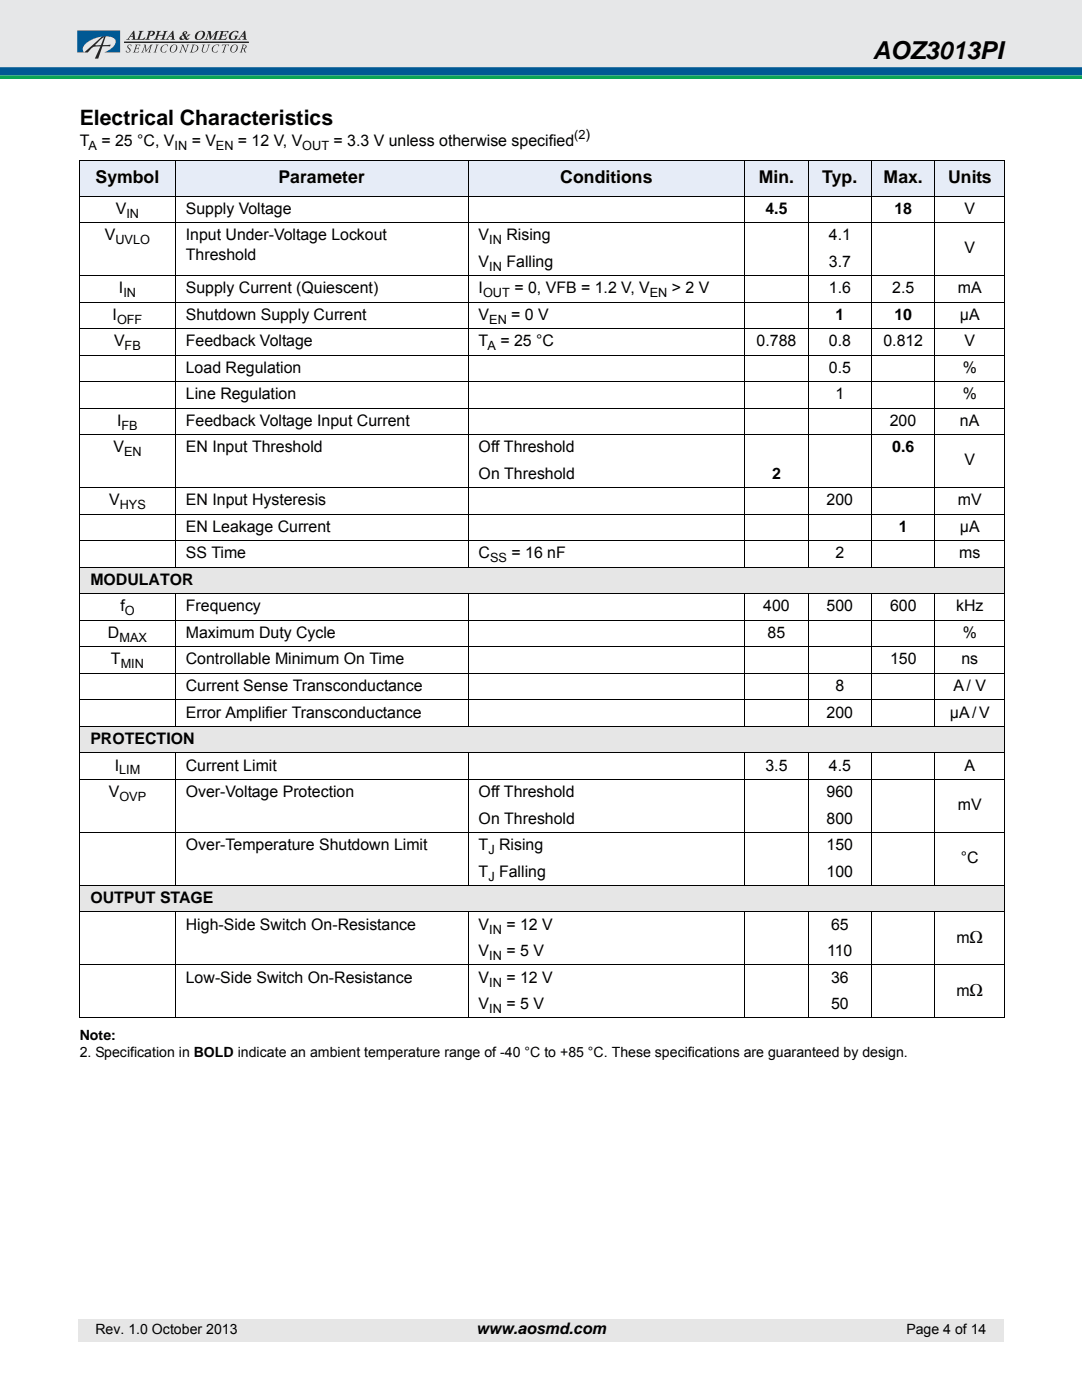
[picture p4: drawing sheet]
<svg xmlns="http://www.w3.org/2000/svg" width="216mm" height="279mm" viewBox="0 0 216 279" stroke-linecap="round" stroke-linejoin="round" font-family="sans-serif">
<path d="M0 14.2h215.9" fill="none" stroke="#005994" stroke-width="1.8" stroke-linecap="butt"/>
<path d="M-.1 -.1h216v13.5h-216z" fill="#e6e7e8"/>
<g fill="#252425">
<path d="M27.7 6.2h.9l-.3 .2-.5 1.4a1.3 1.3 0 0 0 1.2-.4l-.2 .5h-1.7a.59 .59 0 0 0 .5-.6l.3-.9z"/>
<path d="M29.5 6.2l.9-.1 .4 .2 .1 .2a.71 .71 0 0 1-1 .6l.1-.1a.46 .46 0 0 0 .5-.5l-.1-.2h-.3l-.5 1.5h.3v.1h-.9l.1-.1a1.88 1.88 0 0 0 .6-1.5h-.3z"/>
<path d="M31.3 6.2h.9l-.4 .1-.1 .7h.9l.2-.7-.2-.1h.9l-.4 .2-.4 1.4 .2 .1h-.9l.3-.1 .2-.7h-.1h-.8l-.2 .7 .2 .1h-.9l.3-.1 .3-.9 .1-.6z"/>
<path d="M41.4 6.2h.6l.2 1.2 .8-1.1a.48 .48 0 0 1 .7-.1l-.3 .2-.4 1.3 .2 .2h-.9l.4-.2 .3-1.2-1.1 1.4h-.1l-.1-1.4-.4 1.2 .2 .2h-.7l.4-.3 .3-1 .1-.2z"/>
<path d="M43.9 6.2h1.7l-.1 .4-.2-.3h-.7l-.3 .7h.5l.4-.3-.2 .7h-.1l-.1-.3h-.5l-.2 .6a.99 .99 0 0 0 1.2-.3l-.2 .5h-1.7l.4-.2 .4-1.3-.3-.1z"/>
<path d="M46.1 6.5a1.28 1.28 0 0 1 1.5-.2l-.1 .4-.2-.2a.82 .82 0 0 0-.9 0 .82 .82 0 0 0-.3 .8v.2a.41 .41 0 0 0 .4 .4 .41 .41 0 0 0 .4-.4l.1-.2-.2-.2h.8l-.2 .2a.77 .77 0 0 1-1.2 .7l-.4-.2a.97 .97 0 0 1 .3-1.3z"/>
<path d="M25.6 9h.7l-.2 .3v-.3l-.2-.1-.3 .3 .1 .3 .3 .4v.3l-.5 .3-.4-.2 .1-.3 .1 .4h.3l.2-.1 .1-.3a.75 .75 0 0 1-.3-1z"/>
<path d="M27 8.9h1l-.1 .3-.1-.2h-.5l-.1 .6 .5-.2-.1 .5-.1-.2h-.4l-.1 .4-.1 .2 .2 .1h.4l.2-.3-.1 .4-1.1-.1 .3-.1 .3-1.2z"/>
<path d="M28.7 8.9h.4l.1 1.2 .9-1.2h.4l-.2 .2-.3 .9-.1 .4 .2 .1-.6-.1 .2-.1 .4-1.1-1 1.2-.2-1.2-.4 1.1 .2 .2h-.5l.2-.2 .4-1.2z"/>
<path d="M31.1 8.9l.6 .1h-.2l-.4 1.1-.1 .2 .2 .2h-.6l.3-.2 .3-1.2z"/>
<path d="M32.4 9.2l.4-.3h.6l.1 .1-.1 .2a.31 .31 0 0 0-.2-.3 .31 .31 0 0 0-.4 .1 .8 .8 0 0 0-.5 .6 .8 .8 0 0 0 .3 .8l.6-.3-.2 .4h-.5l-.4-.2v-.8z"/>
<path d="M36.2 8.9h.4l.5 1.2 .3-1-.2-.2h.6l-.3 .2-.4 1.4-.7-1.4-.3 1.3 .2 .1h-.6l.3-.3 .3-.9v-.3z"/>
<path d="M40.4 8.9h.6l-.3 .2-.2 .7a.45 .45 0 0 0 .3 .6 .45 .45 0 0 0 .5-.5l.3-.8-.2-.2h.5l-.2 .3a1.17 1.17 0 0 1-1.2 1.3l-.2-.2v-.3l.2-.9z"/>
<path d="M42.5 9.3l.6-.4h.4l.3 .1-.2 .3a.44 .44 0 0 0-.4-.4 .44 .44 0 0 0-.4 .3l-.3 .6v.4l.2 .2a.58 .58 0 0 0 .7-.3h.1a.63 .63 0 0 1-.8 .4 .63 .63 0 0 1-.4-.8z"/>
<path d="M44.4 8.9h1.3l-.1 .3-.1-.2h-.4l-.4 1.3 .2 .2h-.6l.2-.2 .4-1.3h-.4l-.2 .2z"/>
<path d="M26.7 6.1h.1l.1 1.4 .2 .4h-.9l.3-.1v-.5h-.5l-.3 .5h.2v.1h-.7l.3-.2zM26.4 6.6l-.3 .6h.4z"/>
<path d="M34.4 6.1l.2 .1 .1 1.5 .2 .2h-.9l.3-.1v-.5h-.5l-.3 .4 .2 .2h-.7l.3-.2zM34.2 6.6l-.3 .6h.4z"/>
<path d="M36.4 6.5l.5-.3 .4 .1a.42 .42 0 0 1-.4 .6l.3 .5 .3-.3-.1-.2h.6l-.8 .6 .3 .2 .3-.1a.47 .47 0 0 1-.4 .4 .47 .47 0 0 1-.5-.2l-.6 .2-.5-.2a.81 .81 0 0 1 .7-.8zM36.4 7.1l-.2 .3v.2l.2 .2 .4-.1-.3-.6zM36.8 6.5l.1 .3 .2-.4z"/>
<path d="M39.1 6.7a1.2 1.2 0 0 1 1.8-.2 1.25 1.25 0 0 1-.5 1.2 1.25 1.25 0 0 1-1.4 .1l-.1-.6zM39.8 6.4a1.04 1.04 0 0 0-.3 1.4 .96 .96 0 0 0 .9-.5 .96 .96 0 0 0-.1-1z"/>
<path d="M48.8 6.1h.1l.1 1a.59 .59 0 0 0 .3 .8h-1l.4-.1-.1-.5h-.5l-.3 .5 .2 .1h-.7l.4-.2zM48.6 6.6l-.4 .6h.4z"/>
<path d="M34.2 9.2a.71 .71 0 0 1 1.1 0 .71 .71 0 0 1-.2 1 .71 .71 0 0 1-1.1 0 .71 .71 0 0 1 .2-1zM34.5 9.1l-.2 .1a.87 .87 0 0 0 0 1.2 .85 .85 0 0 0 .8-.5 .85 .85 0 0 0-.1-.9z"/>
<path d="M38.3 8.9a1.08 1.08 0 0 1 1.3 .5 1.24 1.24 0 0 1-1.7 1l.2-.1 .3-1.1zM38.7 9l-.4 1.3a.72 .72 0 0 0 .9-.3 .72 .72 0 0 0-.3-1z"/>
<path d="M46.2 9.2a.7 .7 0 0 1 1.1-.1 .7 .7 0 0 1-.1 1.1 .71 .71 0 0 1-1.1 .1 .71 .71 0 0 1 .1-1.1zM46.5 9.1l-.1 .1a.85 .85 0 0 0 0 1.2 .85 .85 0 0 0 .8-.5 .85 .85 0 0 0-.1-.9z"/>
<path d="M48.3 8.9h.6l.3 .2-.1 .4-.3 .2 .3 .8a.46 .46 0 0 1-.5-.7h-.2l-.2 .5 .2 .2h-.6l.2-.2 .4-1.2zM48.6 9l-.2 .7a.42 .42 0 0 0 .5-.1 .42 .42 0 0 0 .1-.5z"/>
<path d="M20 8l.8-.6-.7 1.6h-1.1zM16.8 10.5h.7l.2-.3a1.98 1.98 0 0 1 2.3-.9l-1.1 2.4h.7l.8-2.4h1.5l.2-.4-1.6 .1 .6-1.8-.8 .1z"/>
</g>
<path d="M24.8 8.4h24.8" fill="none" stroke="#252425" stroke-width=".31"/>
<path d="M15.4 6.1h8.6v4.4h-3.2l.3-.2a2.51 2.51 0 0 0 1.9-2.3 2.84 2.84 0 0 0-2.8-.7l-.5 .1a5.7 5.7 0 0 0-3 1.8 1 1 0 0 0 .1 1.3h-1.4z" fill="#1e508f"/>
<path d="M0 15.4h215.9" fill="none" stroke="#0aa555" stroke-width=".71" stroke-linecap="butt"/>
<path d="M15.6 263.2h184.6v4.5h-184.6z" fill="#e6e6e6"/>
<g fill="#e6ecf7">
<path d="M15.9 32h19.1v7.1h-19.1z"/>
<path d="M35 32h58.4v7.1h-58.4z"/>
<path d="M93.4 32h55.2v7.1h-55.2z"/>
<path d="M148.6 32h12.7v7.1h-12.7z"/>
<path d="M161.3 32h12.6v7.1h-12.6z"/>
<path d="M173.9 32h12.7v7.1h-12.7z"/>
<path d="M186.6 32h13.9v7.1h-13.9z"/>
</g>
<g fill="#e6e6e6">
<path d="M15.9 113.2h184.6v5.3h-184.6z"/>
<path d="M15.9 144.9h184.6v5.3h-184.6z"/>
<path d="M15.9 176.7h184.6v5.3h-184.6z"/>
</g>
<g fill="none" stroke="#000" stroke-width=".2">
<path d="M15.8 32h184.8M15.8 39.1h184.8M15.9 32.2v170.9M35 32v81.3M93.4 32v81.3M148.6 32v81.3M161.3 32v81.3M173.9 32v81.3M186.6 32v81.3M200.5 32.2v170.9M15.8 44.4h184.8M15.8 55h184.8"/>
<path d="M15.8 60.3h184.8M15.8 65.6h184.8M15.8 70.9h184.8M15.8 76.2h184.8M15.8 81.4h184.8M15.8 86.7h184.8M15.8 97.3h184.8M15.8 102.6h184.8M15.8 107.9h184.8M15.8 113.2h184.8M15.8 118.5h184.8M35 118.4v26.6"/>
<path d="M93.4 118.4v26.6M148.6 118.4v26.6M161.3 118.4v26.6M173.9 118.4v26.6M186.6 118.4v26.6M15.8 123.8h184.8M15.8 129.1h184.8M15.8 134.4h184.8M15.8 139.7h184.8M15.8 144.9h184.8M15.8 150.2h184.8M15.8 155.5h184.8"/>
<path d="M35 150.2v26.6M93.4 150.2v26.6M148.6 150.2v26.6M161.3 150.2v26.6M173.9 150.2v26.6M186.6 150.2v26.6M15.8 166.1h184.8M15.8 176.7h184.8M15.8 182h184.8M15.8 192.6h184.8M35 181.9v21.3M93.4 181.9v21.3"/>
<path d="M148.6 181.9v21.3M161.3 181.9v21.3M173.9 181.9v21.3M186.6 181.9v21.3M15.8 203.2h184.8"/>
</g>
<text font-size="4.9" x="174.1" y="11.7">AOZ3013PI</text>
<text font-size="4.2" x="15.9" y="25">Electrical Characteristics</text>
<g font-size="3.5">
<text x="19.1" y="36.5">Symbol</text>
<text x="55.6" y="36.5">Parameter</text>
<text x="111.8" y="36.5">Conditions</text>
<text x="151.4" y="36.5">Min.</text>
<text x="164.1" y="36.5">Typ.</text>
<text x="176.3" y="36.5">Max.</text>
<text x="189.2" y="36.5">Units</text>
</g>
<g font-size="3.2">
<text x="15.9" y="29.1">T</text>
<text x="20.2" y="29.1">= 25 °C, V</text>
<text x="38.2" y="29.1">= V</text>
<text x="47.5" y="29.1">= 12 V, V</text>
<text x="66.5" y="29.1">= 3.3 V unless otherwise specified</text>
<text x="20.9" y="47.9">V</text>
<text x="23.1" y="42.6">V</text>
<text x="37.1" y="42.6">Supply Voltage</text>
<text x="37.1" y="47.9">Input Under-Voltage Lockout</text>
<text x="95.5" y="47.9">V</text>
<text x="101.1" y="47.9">Rising</text>
<text x="152.7" y="42.6">4.5</text>
<text x="165.4" y="47.9">4.1</text>
<text x="178.5" y="42.6">18</text>
<text x="192.4" y="42.6">V</text>
<text x="37.1" y="51.8">Threshold</text>
<text x="95.5" y="53.2">V</text>
<text x="101.1" y="53.2">Falling</text>
<text x="165.4" y="53.2">3.7</text>
<text x="192.4" y="50.6">V</text>
<text x="23.7" y="58.5">I</text>
<text x="37.1" y="58.5">Supply Current (Quiescent)</text>
<text x="95.5" y="58.5">I</text>
<text x="102.6" y="58.5">= 0, VFB = 1.2 V, V</text>
<text x="134.1" y="58.5">&gt; 2 V</text>
<text x="165.4" y="58.5">1.6</text>
<text x="178" y="58.5">2.5</text>
<text x="191.1" y="58.5">mA</text>
<text x="22.5" y="63.8">I</text>
<text x="37.1" y="63.8">Shutdown Supply Current</text>
<text x="95.5" y="63.8">V</text>
<text x="102" y="63.8">= 0 V</text>
<text x="166.7" y="63.8">1</text>
<text x="178.5" y="63.8">10</text>
<text x="191.5" y="63.8">µA</text>
<text x="22.8" y="69.1">V</text>
<text x="37.1" y="69.1">Feedback Voltage</text>
<text x="95.5" y="69.1">T</text>
<text x="99.8" y="69.1">= 25 °C</text>
<text x="151" y="69.1">0.788</text>
<text x="165.4" y="69.1">0.8</text>
<text x="176.3" y="69.1">0.812</text>
<text x="192.4" y="69.1">V</text>
<text x="37.1" y="74.4">Load Regulation</text>
<text x="165.4" y="74.4">0.5</text>
<text x="192.1" y="74.4">%</text>
<text x="37.1" y="79.7">Line Regulation</text>
<text x="166.7" y="79.7">1</text>
<text x="192.1" y="79.7">%</text>
<text x="23.4" y="85">I</text>
<text x="37.1" y="85">Feedback Voltage Input Current</text>
<text x="177.6" y="85">200</text>
<text x="191.5" y="85">nA</text>
<text x="22.6" y="90.3">V</text>
<text x="37.1" y="90.3">EN Input Threshold</text>
<text x="95.5" y="90.3">Off Threshold</text>
<text x="95.5" y="95.5">On Threshold</text>
<text x="154.1" y="95.5">2</text>
<text x="178" y="90.3">0.6</text>
<text x="192.4" y="92.9">V</text>
<text x="21.8" y="100.8">V</text>
<text x="37.1" y="100.8">EN Input Hysteresis</text>
<text x="164.9" y="100.8">200</text>
<text x="191.1" y="100.8">mV</text>
<text x="37.1" y="106.2">EN Leakage Current</text>
<text x="179.3" y="106.2">1</text>
<text x="191.5" y="106.2">µA</text>
<text x="37.1" y="111.4">SS Time</text>
<text x="95.5" y="111.4">C</text>
<text x="102.1" y="111.4">= 16 nF</text>
<text x="166.7" y="111.4">2</text>
<text x="191.4" y="111.4">ms</text>
<text x="18" y="116.7">MODULATOR</text>
<text x="24" y="122">f</text>
<text x="37.1" y="122">Frequency</text>
<text x="152.3" y="122">400</text>
<text x="164.9" y="122">500</text>
<text x="177.6" y="122">600</text>
<text x="190.8" y="122">kHz</text>
<text x="21.5" y="127.3">D</text>
<text x="37.1" y="127.3">Maximum Duty Cycle</text>
<text x="153.2" y="127.3">85</text>
<text x="192.1" y="127.3">%</text>
<text x="22.1" y="132.6">T</text>
<text x="37.1" y="132.6">Controllable Minimum On Time</text>
<text x="37.1" y="137.9">Current Sense Transconductance</text>
<text x="166.7" y="137.9">8</text>
<text x="177.6" y="132.6">150</text>
<text x="190.3" y="137.9">A/ V</text>
<text x="191.8" y="132.6">ns</text>
<text x="37.1" y="143.2">Error Amplifier Transconductance</text>
<text x="164.9" y="143.2">200</text>
<text x="189.5" y="143.2">µA/V</text>
<text x="18" y="148.5">PROTECTION</text>
<text x="22.9" y="153.8">I</text>
<text x="37.1" y="153.8">Current Limit</text>
<text x="152.7" y="153.8">3.5</text>
<text x="165.4" y="153.8">4.5</text>
<text x="192.4" y="153.8">A</text>
<text x="21.7" y="159.1">V</text>
<text x="37.1" y="159.1">Over-Voltage Protection</text>
<text x="95.5" y="159.1">Off Threshold</text>
<text x="164.9" y="159.1">960</text>
<text x="191.1" y="161.7">mV</text>
<text x="95.5" y="164.4">On Threshold</text>
<text x="164.9" y="164.4">800</text>
<text x="37.1" y="169.7">Over-Temperature Shutdown Limit</text>
<text x="95.5" y="169.7">T Rising</text>
<text x="164.9" y="169.7">150</text>
<text x="191.7" y="172.3">°C</text>
<text x="95.5" y="174.9">T Falling</text>
<text x="164.9" y="174.9">100</text>
<text x="18" y="180.2">OUTPUT STAGE</text>
<text x="37.1" y="185.5">High-Side Switch On-Resistance</text>
<text x="95.5" y="185.5">V</text>
<text x="101.1" y="185.5">= 12 V</text>
<text x="165.8" y="185.5">65</text>
<text x="95.5" y="190.8">V</text>
<text x="101.1" y="190.8">= 5 V</text>
<text x="165.1" y="190.8">110</text>
<text x="190.8" y="188.2">mΩ</text>
<text x="37.1" y="196.1">Low-Side Switch On-Resistance</text>
<text x="95.5" y="196.1">V</text>
<text x="101.1" y="196.1">= 12 V</text>
<text x="165.8" y="196.1">36</text>
<text x="95.5" y="201.4">V</text>
<text x="101.1" y="201.4">= 5 V</text>
<text x="165.8" y="201.4">50</text>
<text x="190.8" y="198.8">mΩ</text>
<text x="95" y="266.2">www.aosmd.com</text>
</g>
<g font-size="2.8">
<text x="15.9" y="207.5">Note:</text>
<text x="15.9" y="211">2. Specification in BOLD indicate an ambient temperature range of -40 °C to +85 °C. These specifications are guaranteed by design.</text>
<text x="19" y="266.2">Rev. 1.0 October 2013</text>
<text x="180.8" y="266.2">Page 4 of 14</text>
</g>
<g font-size="2.5">
<text x="17.7" y="29.9">A</text>
<text x="34.8" y="29.9">IN</text>
<text x="43.1" y="29.9">EN</text>
<text x="60.3" y="29.9">OUT</text>
<text x="114.6" y="27.8">(2)</text>
<text x="25.2" y="43.4">IN</text>
<text x="23.1" y="48.7">UVLO</text>
<text x="97.6" y="48.7">IN</text>
<text x="24.6" y="59.3">IN</text>
<text x="96.4" y="59.3">OUT</text>
<text x="97.6" y="54">IN</text>
<text x="129.7" y="59.3">EN</text>
<text x="23.3" y="64.6">OFF</text>
<text x="97.6" y="64.6">EN</text>
<text x="24.9" y="69.9">FB</text>
<text x="97.3" y="69.9">A</text>
<text x="24.3" y="85.8">FB</text>
<text x="24.7" y="91.1">EN</text>
<text x="23.9" y="101.6">HYS</text>
<text x="97.8" y="112.2">SS</text>
<text x="24.9" y="122.8">O</text>
<text x="23.8" y="128.1">MAX</text>
<text x="24.1" y="133.4">MIN</text>
<text x="23.8" y="154.6">LIM</text>
<text x="23.8" y="159.9">OVP</text>
<text x="97.5" y="170.4">J</text>
<text x="97.5" y="175.7">J</text>
<text x="97.6" y="186.3">IN</text>
<text x="97.6" y="191.6">IN</text>
<text x="97.6" y="196.9">IN</text>
<text x="97.6" y="202.2">IN</text>
</g>
</svg>
